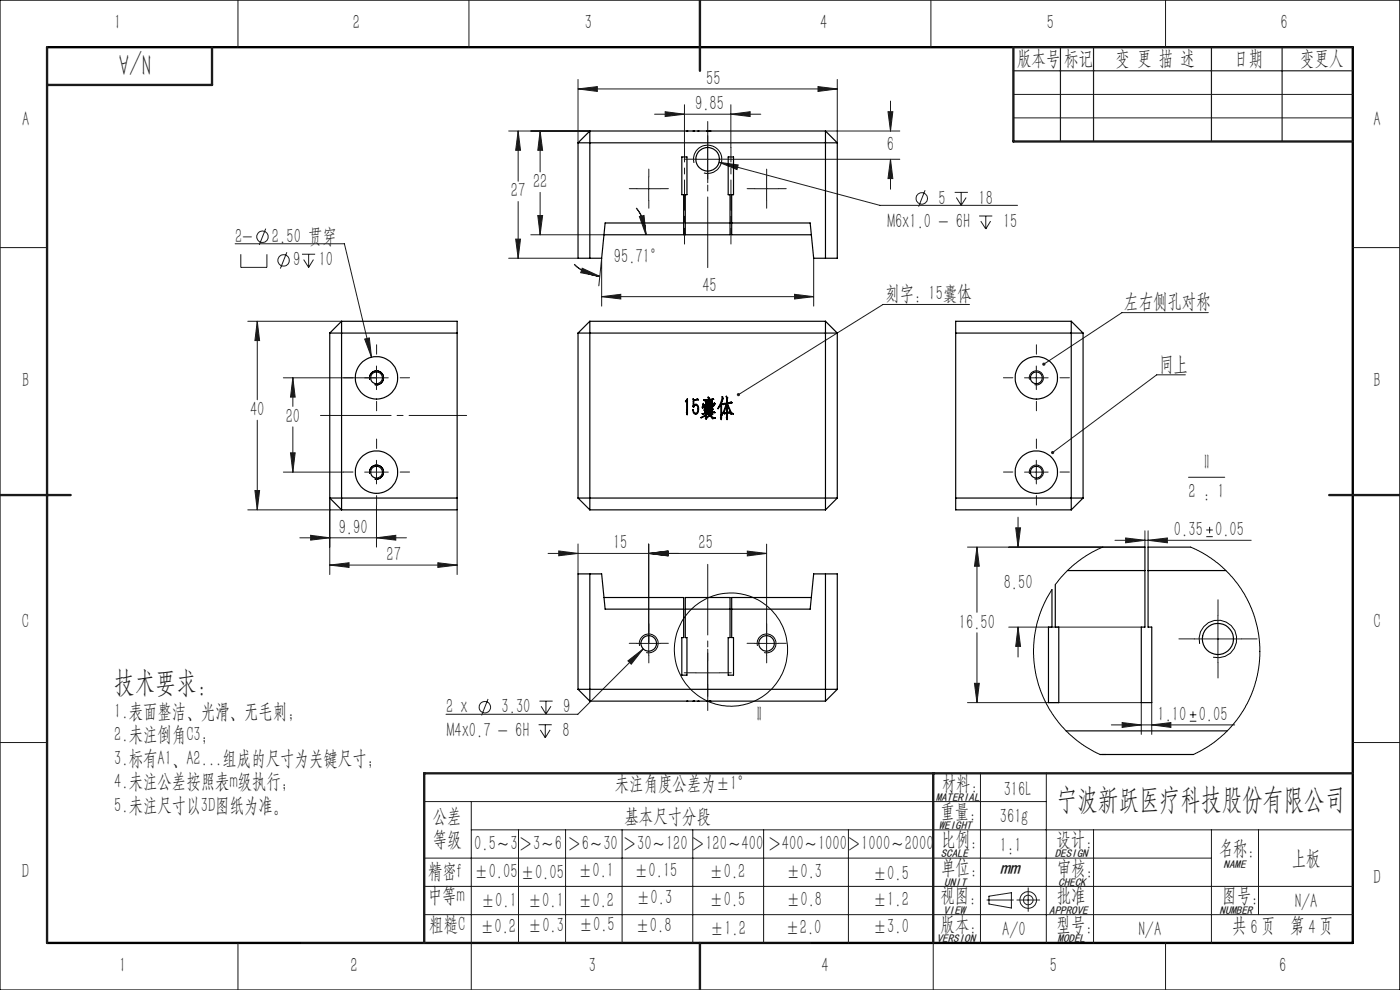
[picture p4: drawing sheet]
<svg xmlns="http://www.w3.org/2000/svg" width="297mm" height="210mm" viewBox="0 0 297 210" stroke-linecap="round" stroke-linejoin="round" font-family="sans-serif">
<g fill="none" stroke="#191924" stroke-width=".21">
<path d="M50.5 0v10M99.5 0v10M122.6 18.9l4.1-.5v1zM122.6 16.9v13.4M122.6 18.9h55M173.5 18.4l4.1 .5-4.1 .5zM177.6 16.9v13.4M197.5 0v10M247.3 0v10M107.9 27.8h17.2M109.9 27.8l.5 4.1h-1zM109.9 27.8v10.6"/>
<path d="M114.6 27.8l.5 4.1h-1zM114.6 27.8v8.7M137.6 37.5v5M138.9 24.2h22.5M141.1 23.7l4.1 .5-4.1 .5zM145.2 22.2v9.1M147.6 33.8h5M150.1 31.3v5M152.5 34.4l4.1 .6-.2 1zM152.5 34.4l34.2 9.2h29.2M155 24.2l4.1-.5v1zM155 22.2v9.1"/>
<path d="M155.1 33.8h35.8M162.6 37.5v5M175.1 27.8h15.8M188.4 23.7h1l-.5 4.1zM188.9 33.8l.5 4.1h-1zM188.9 21.4v6.4M188.9 33.8v6.3M215 20h72M215 25h72M0 52.5h10M49.9 51.7h23.2l5.7 24.1M51.1 53.9v2.8h5.5v-2.8"/>
<path d="M56.4 48.5l-1.4 3.5M60.9 53.5l-1.4 3.5M64.1 53.9h2.8M64.4 55.1l1.1 1.6M65.5 53.9v2.8M66.5 55.1l-1 1.6M107.9 54.8h14.7M109.4 50.7h1l-.5 4.1zM109.9 42.7v12.1M112.6 49.8h15.5M114.1 45.7h1l-.5 4.1zM114.6 40.8v9"/>
<path d="M121.8 56a8.9 8.9 0 0 0 5.4 2.6M123.5 56.9l3.7 1.7-4-.8zM135 44.1a8.9 8.9 0 0 1 2 5.7M135.1 40h5M135.6 45.9l1-.2 .4 4.1zM160.1 40h5M172.6 54.8v10.1M196.3 40.3l-1.4 3.5M202.5 40.8h2.8M202.9 41.9l1 1.7M203.9 40.8v2.8M205 41.9l-1.1 1.7"/>
<path d="M207.7 45.8h2.8M208.1 46.9l1 1.7M209.1 45.8v2.8M210.1 46.9l-1 1.7M287 52.5h10M52.6 68.1h19.9M54.6 68.1l.5 4.1h-1zM54.6 68.1v16.7M77.4 71.9l1-.2 .4 4.1zM79.9 77.6v5M127 60.6l.6-5.8v10.1M127.6 62.9l4.1-.5v1z"/>
<path d="M127.6 62.9h45M168.6 62.4l4 .5-4 .5zM205.7 64.6h-18.4l-30.6 19.1M219.9 77.6v5M251.5 79.5h-6.1l-22.1 16.5M256.3 66.3h-18.3l-16.6 10.9M54.6 89.1v19.1M60.1 80.1h22.3M61.6 96.1h1l-.5 4zM62.1 80.1l.5 4.1h-1zM62.1 80.1v6.1M62.1 90.5v9.6"/>
<path d="M79.9 97.6v5M217.3 80.1h5.1M219.9 97.6v5M52.6 108.2h19.9M54.1 104.1h1l-.5 4.1zM60.1 100.1h12.8M63.6 114.1h22.6M65.9 113.6l4.1 .5-4.1 .5zM70 119.9l4-.5v1zM70 105.6v16.3M70 119.9h27M77.4 100.1h5"/>
<path d="M79.9 114.1l4.1-.5v1zM79.9 107.2v8.9M92.9 119.4l4.1 .5-4.1 .5zM97 108.2v13.7M116.3 117.4h46.3M118.5 116.9l4.1 .5-4.1 .5zM122.6 115.4v6.3M137.6 117.4l4.1-.5v1zM137.6 115.4v23.6M158.5 116.9l4.1 .5-4.1 .5zM162.6 115.4v23.6M207.3 116.1l.5 4h-1.1z"/>
<path d="M207.3 116.1v13.8M215.5 112h1l-.5 4.1zM216 109.7v6.4M217.3 100.1h5.1M236.5 114.6h28.9M238.8 114.1l4.1 .5-4.1 .5zM242.9 112.6v3.5h-37.7M243.6 114.6l4-.5v1zM243.6 112.6v3.5M252.1 101.2h7.7M255.9 113.8h1.4M255.9 112.4h1.4"/>
<path d="M256.6 111.8v1.3M135.1 136.5h5M136.5 137.6l-13.9 13.9h-28M160.1 136.5h5M207.3 134.2v14.8M214 133h28.1M216 133l.5 4.1h-1zM216 133v6.4M253.4 135.5h10M258.4 130.6v9.9M0 157.5h10M103.5 148.3l-1.3 3.5"/>
<path d="M114.3 153.7h2.8M114.4 148.7h2.8M114.6 154.8l1.1 1.7M114.8 149.8l1 1.7M115.7 153.7v2.8M115.8 148.7v2.8M116.7 154.8l-1 1.7M116.9 149.8l-1.1 1.7M133.2 140.2l3.3-2.6-2.6 3.3zM147.6 142.7h5M150.1 140.2v5M205.2 149h36.9v6.8"/>
<path d="M206.7 144.9h1.1l-.5 4.1zM235.8 153.8h26.1M238.1 153.3l4 .5-4 .5zM244.3 153.8l4.1-.5v1zM244.3 149v6.8M252.4 153h1.4M252.4 151.6h1.4M253.1 150.9v1.4M287 157.5h10M90 170h132M100 176h187M100 170v40"/>
<path d="M110 176v24M120 176v24M132 176v24M147 176v24M162 176v24M180 176v24M208 164v36M222 164v36M232 176v24M257 176v24M267 176v18M90 182h167"/>
<path d="M90 188h197M90 194h197M209.4 190.9h5.6M209.8 190.1l4.8-.7v3.2l-4.8-.8zM215.7 190.9h4.9M218.1 188.3v5M50.5 200v10M198 200v10M247.3 200v10"/>
<circle cx="55.7" cy="50.2" r="1.22"/>
<circle cx="60.2" cy="55.2" r="1.22"/>
<circle cx="195.6" cy="42.1" r="1.21"/>
<circle cx="102.9" cy="150" r="1.21"/>
<circle cx="218.1" cy="190.9" r="1.77"/>
<circle cx="218.1" cy="190.9" r="1.03"/>
</g>
<g fill="none" stroke="#000" stroke-width=".21">
<path d="M147.2 34.6a3 3 0 0 1 2.7-3.8 3 3 0 0 1 3.2 3.2 3 3 0 0 1-3.8 2.7M78.4 80.5a1.5 1.5 0 0 1 1.3-1.9 1.5 1.5 0 0 1 1.7 1.7 1.5 1.5 0 0 1-1.9 1.3M218.4 80.5a1.5 1.5 0 0 1 1.3-1.9 1.5 1.5 0 0 1 1.6 1.7 1.5 1.5 0 0 1-1.8 1.3M78.4 100.5a1.5 1.5 0 0 1 1.3-1.8 1.5 1.5 0 0 1 1.7 1.6 1.5 1.5 0 0 1-1.9 1.3M218.4 100.5a1.5 1.5 0 0 1 1.3-1.8 1.5 1.5 0 0 1 1.6 1.6 1.5 1.5 0 0 1-1.8 1.3M135.7 137a2 2 0 0 1 1.7-2.5 2 2 0 0 1 2.2 2.2 2 2 0 0 1-2.5 1.7M160.7 137a2 2 0 0 1 1.7-2.5 2 2 0 0 1 2.2 2.2 2 2 0 0 1-2.5 1.7M254.5 136.6a4 4 0 0 1 3.5-5.1 4 4 0 0 1 4.4 4.4 4 4 0 0 1-5 3.5"/>
<circle cx="155.1" cy="137.8" r="12"/>
</g>
<path d="M150.1 56.8v-31M68 88.1h31M150.1 119.7v31" fill="none" stroke="#191924" stroke-width=".21" stroke-dasharray="30.5 1.3 1.3 1.3" stroke-dashoffset="15.5"/>
<path d="M145.2 31.3v10M155.1 31.3v10" fill="none" stroke="#191924" stroke-width=".21" stroke-dasharray="30.5 1.3 1.3 1.3" stroke-dashoffset="27.4"/>
<path d="M145.2 51.8v-10.5M155.1 51.8v-10.5" fill="none" stroke="#191924" stroke-width=".21" stroke-dasharray="30.5 1.3 1.3 1.3" stroke-dashoffset="27.1"/>
<path d="M0 0h297v210h-297z" fill="none" stroke="#000" stroke-width=".25"/>
<path d="M10 10h277v190h-277" fill="none" stroke="#000" stroke-width=".5"/>
<path d="M215 10h72M215 15h72M225 10v20M232 10v20M257 10v20M272 10v20M64 200h108" fill="none" stroke="#191924" stroke-width=".25"/>
<path d="M10 10v190M45 10v8h-35M148.5 0v15M215 10v20h72M0 105h15M282 105h15M198 164v36M287 164h-197v36M148.5 200v10" fill="none" stroke="#191924" stroke-width=".5"/>
<g fill="none" stroke="#191924" stroke-width=".21" stroke-dasharray="30.5 1.3 1.3 1.3">
<path d="M137.6 37.5v-1.6M147.6 33.8h-2.5M150.1 31.3v-2.5M150.1 36.3v2.5M152.6 33.8h2.5M162.6 37.5v-1.6M135.1 40h-1.6M137.6 42.5v1.7M140.1 40h1.7M160.1 40h-1.6M162.6 42.5v1.7M165.1 40h1.7"/>
<path d="M79.9 75.1v-2M219.9 75.1v-2M74.9 80.1h-2M79.9 95.1v-2M79.9 85.1v2M84.9 80.1h2M214.9 80.1h-2M219.9 95.1v-2M219.9 85.1v2M224.9 80.1h2M74.9 100.1h-2M79.9 105.1v2"/>
<path d="M84.9 100.1h2M214.9 100.1h-2M219.9 105.1v2M224.9 100.1h2M135.1 136.5h-1.6M137.6 134v-1.7M137.6 139v1.6M140.1 136.5h1.7M160.1 136.5h-1.6M162.6 134v-1.7M162.6 139v1.6M165.1 136.5h1.7"/>
<path d="M253.4 135.5h-3.3M258.4 130.5v-3.3M263.4 135.5h3.3M147.6 142.7h-2.5M150.1 140.2v-2.5M150.1 145.2v2.5M152.6 142.7h2.5M258.4 140.5v3.3"/>
</g>
<g fill="#191924">
<path d="M156.4 83.5a.33 .33 0 0 1 .5-.1 .33 .33 0 0 1 0 .5 .33 .33 0 0 1-.5 0l.3-.2-.3 .2z"/>
<path d="M152.5 34.4l3.9 1.6 .2-1zM122.6 18.9l4.1-.5v1zM173.5 18.4l4.1 .5-4.1 .5zM188.9 33.8l.5 4.1h-1zM188.4 23.7h1l-.5 4.1zM155 24.2l4.1-.5v1zM141.1 23.7l4.1 .5-4.1 .5zM109.9 27.8l.5 4.1h-1zM109.4 50.7h1l-.5 4.1zM114.6 27.8l.5 4.1h-1zM114.1 45.7h1l-.5 4.1zM123.5 56.9l3.7 1.7-4-.8zM135.6 45.9l1-.2 .4 4.1zM168.6 62.4l4 .5-4 .5zM127.6 62.9l4.1-.5v1zM158.5 116.9l4.1 .5-4.1 .5zM137.6 117.4l4.1-.5v1zM133.2 140.2l.7 .7 2.6-3.3zM137.6 117.4l4.1-.5v1zM118.5 116.9l4.1 .5-4.1 .5zM54.6 68.1l.5 4.1h-1zM54.1 104.1h1l-.5 4.1zM62.1 80.1l.5 4.1h-1zM61.6 96.1h1l-.5 4zM77.4 71.9l1.4 3.9-.4-4.1zM70 119.9l4-.5v1zM92.9 119.4l4.1 .5-4.1 .5zM65.9 113.6l4.1 .5-4.1 .5zM79.9 114.1l4.1-.5v1zM244.3 153.8l4.1-.5v1zM238.1 153.3l4 .5-4 .5zM207.3 116.1l.5 4h-1.1zM206.7 144.9h1.1l-.5 4.1zM215.5 112h1l-.5 4.1zM216 133l.5 4.1h-1zM243.6 114.6l4-.5v1zM238.8 114.1l4.1 .5-4.1 .5z"/>
<path d="M221.2 77v.4l.2-.2-.2 .2a.34 .34 0 0 0 .4 .1 .34 .34 0 0 0 .1-.5 .34 .34 0 0 0-.5 0zM223 95.8v.4l.3-.2-.3 .2a.35 .35 0 0 0 .5 .1 .35 .35 0 0 0 0-.6 .35 .35 0 0 0-.5 .1z"/>
</g>
<g fill="none" stroke="#000" stroke-width=".25">
<path d="M122.6 30.3h55M122.6 30.3v24.5h5l.8-7.5h16.6M125.1 27.8h50M125.1 27.8v27M125.1 27.8l-2.5 2.5M145.7 27.8h.1M147.1 27.8h.1M148.1 27.8h.1M149.9 27.8h.1M150.4 27.8h.1M150.6 27.8h.1M175.1 27.8l2.5 2.5"/>
<path d="M175.1 27.8v27M177.6 30.3v24.5h-5l-.7-7.5h-16.7M128.1 49.8h16.9v-8.5h-.4v-8h1.1v8h-.3v8.5h9.5v-8.5h-.4v-8h1.1v8h-.4v8.5h16.9M145.4 47.3h9.5M70 70.7h27M70 70.7v34.9M72.5 68.1h24.5v40.1h-24.5M72.5 68.1v40.1M72.5 68.1l-2.5 2.6M122.6 70.7v34.9M122.6 70.7h55M125.1 68.1v40.1"/>
<path d="M125.1 68.1h50M125.1 68.1l-2.5 2.6M175.1 68.1v40.1M175.1 68.1l2.5 2.6M177.6 70.7v34.9M202.7 70.7h27.1M227.3 68.1h-24.6v40.1h24.6M227.3 68.1v40.1M227.3 68.1l2.5 2.6M229.8 70.7v34.9M145.8 84.6v3.4l-.2-.5 .1-2.5-.2 .2-.1-.1zM147.2 84.8h.1"/>
<path d="M148 84.7l-.8 .1M148 84.6l.2 .2-1 .2v1l.4-.2a1.25 1.25 0 0 1 0 2.1 .72 .72 0 0 1-.5-1l.1 .5 .3 .3a.91 .91 0 0 0 .5-1.5l-.2-.2a.42 .42 0 0 0-.4 0 .42 .42 0 0 0-.2 .4l-.2-.2 .1-1.6 .1 .2M148 84.6v.1M149.3 84.9h.1M149.3 84.8l1-.1-.1-.5 .3 .2-.1 .3 .8-.1 .2 .1-1 .1v.2l.6-.1 .1 .1v.4l-.7 .1v.3l1-.2 .2-.1 .1 .2-.4 .5 .1-.4-.9 .1v.2l.5-.2 .1 .1v.4l-.4 .1v.3h.6l-.6 .1v.3l.4-.1 .1 .1-.6 .1v.3l.9-.3 .2 .2-.6 .1 .1 .3-.4 .3 1 .5-.6 .1-1-1.1-.3 .3v.5l.5-.2-.6 .6-.2-.1 .2-.7-1.1 .5 1.3-.9-.9 .2-.2-.1 1-.2v-.2l-.4-.1h.4v-.3h-.6l.6-.1v-.3M149.3 84.9l.1 .1 .9-.2v.3l-.5 .1-.1-.2 .1 .8v-.2l.5-.1v.3l-1.1 .1v-.3l-.2 .8 .1 .2 .1-.6 1.2-.1v.6l.1 .2 .1-.2v.3l-.6 .1-.1-.3M149.5 86l.1 .8v-.2h.6M149.5 86l.1 .1 .5-.1M149.6 86.3l.4-.1v.3h-.4zM149.8 85.3l.5-.1v.2l-.5 .1zM150 87l.6-.1v.3h-.6zM150 87.3h.5v.3h-.4z"/>
<path d="M150.1 86h.1M150.1 86l.1 .5M150.2 86.5h.1M150.4 87.7l.6-.1-.3 .5zM150.4 85.2l.5-.1v.2l-.5 .1zM150.5 86.2l.5-.1-.1 .3h-.4zM153.2 84.1l.3 .5-.4 .9v2.5l.4-.8 .6-1.5-.6 .1-.3-.2 1-.1-.1-1.4 .3 .3-.1 1.1 .8-.2 .2 .1-1 .2 .8 1.8 .5 .4-.5 .1-.8-2v1.6l.5-.2 .1 .3-.6 .1v1.3l-.2-.5 .1-.8-.5 .1-.2-.2 .7-.1v-1.6l-.5 1.3-.6 .9-.1 .9-.1-.3v-3l-.6 1 .5-1zM154.1 84.1h.1M70 105.6h27M70 105.6l2.5 2.6M122.6 105.6h55M122.6 105.6l2.5 2.6"/>
<path d="M125.1 108.2h50M177.6 105.6l-2.5 2.6M202.7 105.6h27.1M229.8 105.6l-2.5 2.6M234 116.1h8.9v16.9h-.8v16h2.2v-16h-.7v-16.9h9M125.1 121.7v27M128.1 126.7h16.9v8.5h-.4v8h1.1v-8h-.3v-8.5h9.5v8.5h-.4v8h1.1v-8h-.4v-8.5h16.9M145 129.2h-16.6l-.8-7.5h-5v24.5M145.4 129.2h9.5M155.2 129.2h16.7l.7-7.5h5v24.5M175.1 121.7v27M223.9 124v9h.7v16h-2.2v-16h.8v-7.9"/>
<path d="M226.4 121h16.5M243.6 121h16.5M122.6 146.2h55M122.6 146.2l2.5 2.5M125.1 148.7h50M145.7 148.7h.1M147.1 148.7h.1M148.1 148.7h.1M149.9 148.7h.1M150.4 148.7h.1M150.6 148.7h.1M177.6 146.2l-2.5 2.5"/>
<path d="M226.2 155h34.1M233.4 160h19.8M233.9 160h.1M234.3 160h.1"/>
<circle cx="150.1" cy="33.8" r="2.49"/>
<circle cx="79.9" cy="80.2" r="1.25"/>
<circle cx="79.9" cy="80.1" r="4.5"/>
<circle cx="219.9" cy="80.2" r="4.5"/>
<circle cx="219.9" cy="80.2" r="1.26"/>
<circle cx="79.9" cy="100.2" r="1.25"/>
<circle cx="79.9" cy="100.2" r="4.5"/>
<circle cx="219.9" cy="100.2" r="4.5"/>
<circle cx="219.9" cy="100.2" r="1.26"/>
<circle cx="137.6" cy="136.5" r="1.65"/>
<circle cx="162.6" cy="136.5" r="1.65"/>
<circle cx="258.4" cy="135.6" r="3.3"/>
</g>
<path d="M234 116.1l-3.6 1.8-2.5 1.8-1.9 1.8-2.1 2.5M252.6 116.1l2.8 1.3 2.8 2 2.6 2.4 2.1 2.5 1.7 2.8 1.4 3.2 .9 3.5 .4 3.3-.1 3.5-.7 3.7-.9 2.8-1.8 3.6-1.9 2.6-2.3 2.5-3 2.4-3.4 1.8M223.2 125.1l-1.2 2-1.3 2.7-.7 2.6-.5 2.3-.2 2.9v2.5l.4 2.6 .6 2.7 1 2.5 1.1 2.2 2.7 3.8 1.7 1.7 2 1.7 1.9 1.3 2.7 1.4" fill="none" stroke="#000" stroke-width=".21"/>
<g font-size="6.3" fill="#191924">
<text x="32" y="11.4" transform="rotate(-180 32 11.4)">N/A</text>
<text x="24.2" y="146.8">技术要求：</text>
<text x="224.1" y="171.6">宁波新跃医疗科技股份有限公司</text>
</g>
<g font-size="4.4" fill="#191924">
<text x="24.2" y="6.2">1</text>
<text x="74.9" y="6.2">2</text>
<text x="124.1" y="6.2">3</text>
<text x="174" y="6.2">4</text>
<text x="222.1" y="6.2">5</text>
<text x="271.6" y="6.2">6</text>
<text x="149.8" y="18">55</text>
<text x="215.8" y="13.8">版本号</text>
<text x="225.7" y="13.8">标记</text>
<text x="236.7" y="13.8">变 更 描 述</text>
<text x="261.9" y="13.8">日期</text>
<text x="275.8" y="13.8">变更人</text>
<text x="147.5" y="23.3">9.85</text>
<text x="4.7" y="26.7">A</text>
<text x="291.4" y="26.7">A</text>
<text x="188.1" y="32.1">6</text>
<text x="108.4" y="41.9">27</text>
<text x="113.1" y="39.9">22</text>
<text x="199.1" y="43.4">5</text>
<text x="207.6" y="43.4">18</text>
<text x="49.9" y="51.5">2-</text>
<text x="57.7" y="51.5">2.50 贯穿</text>
<text x="188.3" y="48.4">M6x1.0 - 6H</text>
<text x="212.8" y="48.4">15</text>
<text x="62.2" y="56.5">9</text>
<text x="67.6" y="56.5">10</text>
<text x="130.2" y="55.9">95.71°</text>
<text x="149" y="62">45</text>
<text x="187.8" y="63.7">刻字：15囊体</text>
<text x="238.5" y="65.4">左右侧孔对称</text>
<text x="4.7" y="82">B</text>
<text x="245.9" y="78.6">同上</text>
<text x="291.4" y="82">B</text>
<text x="53.1" y="88.2">40</text>
<text x="60.6" y="89.6">20</text>
<text x="255.5" y="99.5">II</text>
<text x="252.2" y="105.7">2 : 1</text>
<text x="71.9" y="113.2">9.90</text>
<text x="249.1" y="113.7">0.35</text>
<text x="257.8" y="113.7">0.05</text>
<text x="82" y="119">27</text>
<text x="130.1" y="116.5">15</text>
<text x="148.2" y="116.5">25</text>
<text x="212.9" y="124.9">8.50</text>
<text x="4.7" y="133.3">C</text>
<text x="203.4" y="133.3">16.50</text>
<text x="291.4" y="133.3">C</text>
<text x="24.2" y="152.2">1.表面整洁、光滑、无毛刺；</text>
<text x="94.6" y="151.3">2 x</text>
<text x="106.4" y="151.3">3.30</text>
<text x="119.5" y="151.3">9</text>
<text x="245.6" y="152.9">1.10</text>
<text x="254.3" y="152.9">0.05</text>
<text x="24.2" y="157.2">2.未注倒角C3；</text>
<text x="94.8" y="156.3">M4x0.7 - 6H</text>
<text x="119.3" y="156.3">8</text>
<text x="24.2" y="162.2">3.标有A1、A2...组成的尺寸为关键尺寸；</text>
<text x="24.2" y="167.2">4.未注公差按照表m级执行；</text>
<text x="130.4" y="167.7">未注角度公差为±1°</text>
<text x="199.8" y="167.5">材料:</text>
<text x="24.2" y="172.2">5.未注尺寸以3D图纸为准。</text>
<text x="199.5" y="173.5">重量：</text>
<text x="212.9" y="168.8">316L</text>
<text x="91.8" y="174.5">公差</text>
<text x="91.8" y="179.5">等级</text>
<text x="132.5" y="174.5">基本尺寸分段</text>
<text x="199.7" y="179.5">比例:</text>
<text x="212.1" y="174.6">361g</text>
<text x="224.1" y="179.4">设计:</text>
<text x="100.6" y="180.4">0.5～3</text>
<text x="110" y="180.4">＞3～6</text>
<text x="120.4" y="180.4">＞6～30</text>
<text x="122.6" y="185.9">±0.1</text>
<text x="132.1" y="180.4">＞30～120＞120～400</text>
<text x="134.5" y="185.9">±0.15</text>
<text x="162.8" y="180.4">＞400～1000＞1000～2000</text>
<text x="199.7" y="185.3">单位:</text>
<text x="212.1" y="180.6">1:1</text>
<text x="224.2" y="185.6">审核：</text>
<text x="258.5" y="181.4">名称：</text>
<text x="274.1" y="183.5">上板</text>
<text x="4.7" y="186.2">D</text>
<text x="90.8" y="191.3">中等m</text>
<text x="90.8" y="186.2">精密f</text>
<text x="100.6" y="186.2">±0.05</text>
<text x="110.5" y="186.4">±0.05</text>
<text x="135" y="191.7">±0.3</text>
<text x="150.5" y="186.2">±0.2</text>
<text x="166.7" y="186.2">±0.3</text>
<text x="185.2" y="186.6">±0.5</text>
<text x="199.5" y="191.3">视图：</text>
<text x="224.2" y="191.3">批准</text>
<text x="259.3" y="191.3">图号:</text>
<text x="291.4" y="187.6">D</text>
<text x="91.1" y="197.4">粗糙C</text>
<text x="101.8" y="197.8">±0.2</text>
<text x="102" y="192.3">±0.1</text>
<text x="112" y="192.3">±0.1</text>
<text x="112" y="197.7">±0.3</text>
<text x="122.6" y="192.3">±0.2</text>
<text x="122.8" y="197.5">±0.5</text>
<text x="134.8" y="197.8">±0.8</text>
<text x="150.5" y="192.1">±0.5</text>
<text x="166.8" y="192.1">±0.8</text>
<text x="185.2" y="192.3">±1.2</text>
<text x="185.2" y="197.9">±3.0</text>
<text x="199.5" y="197.4">版本：</text>
<text x="224.1" y="197.4">型号:</text>
<text x="261.4" y="197.8">共 6页</text>
<text x="273.7" y="197.8">第 4页</text>
<text x="274.7" y="192.6">N/A</text>
<text x="150.6" y="198.3">±1.2</text>
<text x="166.6" y="198.1">±2.0</text>
<text x="212.6" y="198.5">A/0</text>
<text x="241.6" y="198.5">N/A</text>
<text x="25.3" y="206.1">1</text>
<text x="74.4" y="206.1">2</text>
<text x="124.9" y="206.1">3</text>
<text x="174.3" y="206.1">4</text>
<text x="222.7" y="206.1">5</text>
<text x="271.4" y="206.1">6</text>
</g>
<text font-size="4.4" x="160.6" y="153">II</text>
<text font-size="4.2" fill="#191924" x="212.2" y="185.3">mm</text>
<g font-size="2.4" fill="#191924">
<text x="198.5" y="169.9">MATERIAL</text>
<text x="199.2" y="175.9">WEIGHT</text>
<text x="199.6" y="181.8">SCALE</text>
<text x="223.8" y="181.8">DESIGN</text>
<text x="259.6" y="184.2">NAME</text>
<text x="200.3" y="187.9">UNIT</text>
<text x="224.5" y="187.9">CHECK</text>
<text x="200.1" y="193.8">VIEW</text>
<text x="222.6" y="193.8">APPROVE</text>
<text x="258.7" y="194">NUMBER</text>
<text x="198.7" y="199.9">VERSION</text>
<text x="224.4" y="199.8">MODEL</text>
</g>
</svg>
